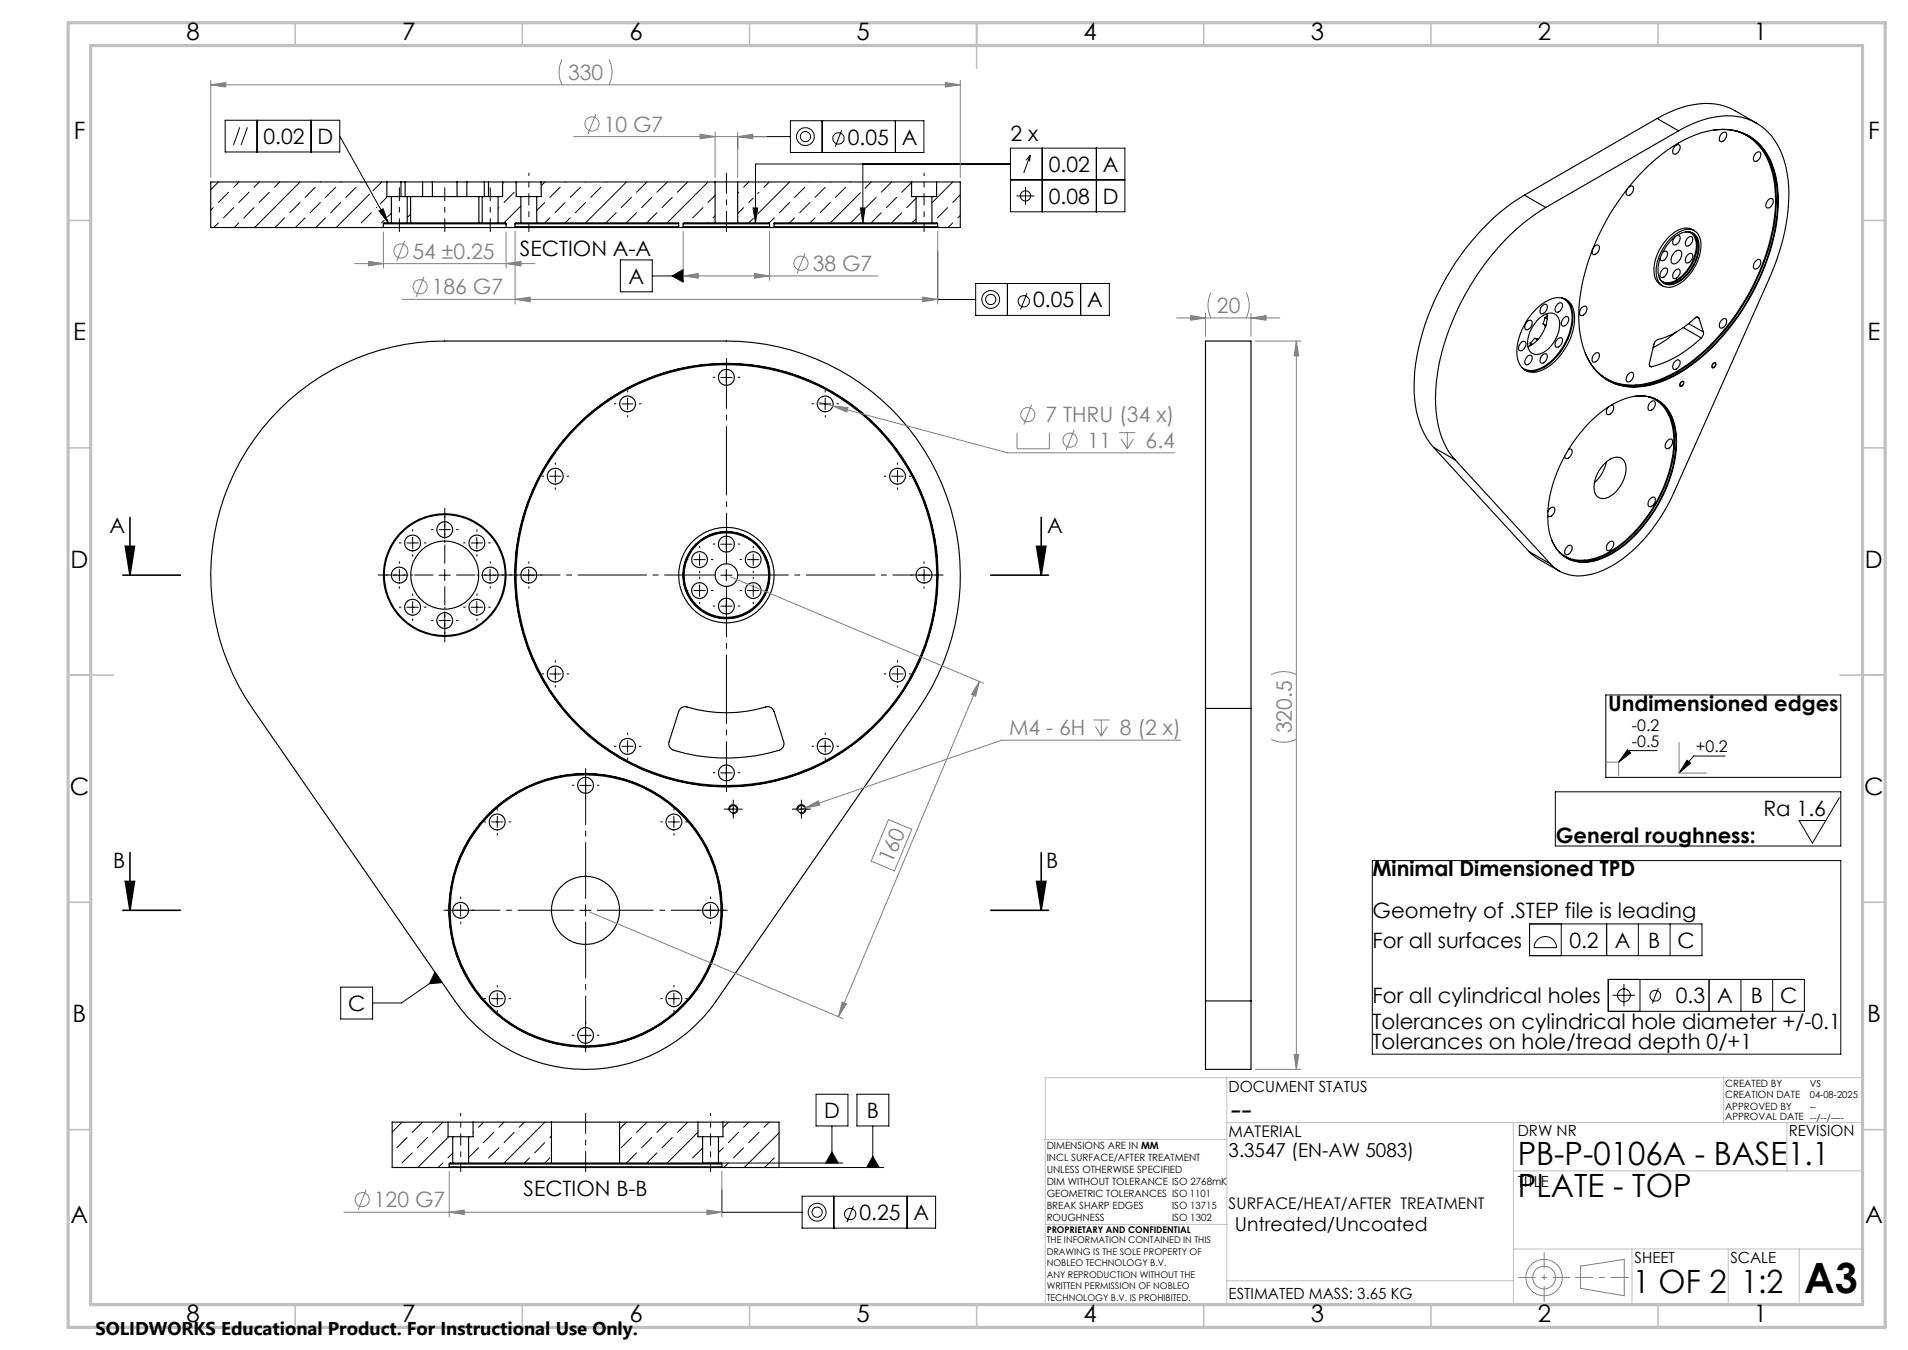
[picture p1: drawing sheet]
<svg xmlns="http://www.w3.org/2000/svg" width="420mm" height="297mm" viewBox="0 0 420 297" stroke-linecap="round" stroke-linejoin="round" font-family="sans-serif">
<g fill="none" stroke="#000" stroke-width=".22">
<path d="M49.6 26.5h25.2v6.9h-25.2zM52.8 28l-1.4 3.9M54.5 28l-1.4 3.9M56.6 26.5v6.9M68.5 26.5v6.9M74.8 29.9l10.7 19.1M174 26.6h29.4v6.9h-29.4zM174 30.1h-11.6v2.6M181 26.6v6.9M185.3 28.7l-1.4 3.5M189.9 36.1v12.9M197.1 26.6v6.9"/>
<path d="M222.4 32.6h25.2v14h-25.2zM222.4 39.6h25.2M222.4 36.1h-56.1v12.9M226.8 34.1l-.9 1.1M226.8 34.1l-.2 1.4M226.8 34.1l-1.4 4M229.4 32.6v14M241.3 32.6v14M47 45.7l-.6 .5M48.1 40l-1.7 1.7M48.1 49l-1 1.1M50.3 42.3l-2.2 2.3"/>
<path d="M51.4 45.7l-2.2 2.2M52.6 49l-1 1.1M52.6 40l-1.2 1.2M54.8 42.3l-2.2 2.3M55.9 45.7l-2.2 2.2M57.1 40l-1.2 1.2M59.3 42.3l-2.3 2.3M61.6 40l-1.2 1.2M62.7 47.9l-2.2 2.2M66 40l-9.9 10.1M66 44.6l-2.2 2.2M67.2 47.9l-2.2 2.2"/>
<path d="M69.4 41.2l-2.2 2.2M70.5 44.6l-2.2 2.2M70.6 40l-.1 .1M71.6 47.9l-2.1 2.2M73.9 41.2l-2.3 2.2M75 44.6l-2.2 2.2M75 40v.1M78.4 41.2l-2.3 2.2M79.5 40v.1M81.4 42.7l-7.4 7.4M81.7 46.8l-2.2 2.2M83 45.6l-.1 .1"/>
<path d="M83.4 46.4l.9-.5 1.2 3.1zM84 40l-1.9 2M84.6 48.5l-.6 .5M85.1 43.4l-1.4 1.4M86.1 46.9l-.8 .8M90.4 47.1l-.8 .8M109.8 45.7l-.2 .2M110.9 40l-.3 .4M113.2 42.3l-2.3 2.3M114.7 45.3l-3.8 3.7M119.9 44.6l-1.8 1.7M119.9 40l-.8 .8"/>
<path d="M121 47.9l-1.1 1.1M123.3 41.2l-2.3 2.2M124.4 44.6l-2.2 2.2M124.4 40v.1M125.5 47.9l-1.1 1.1M127.8 41.2l-2.3 2.2M128.9 40v.1M128.9 44.6l-2.3 2.2M132.3 41.2l-2.3 2.2M133.4 40v.1M135.6 46.8l-2.2 2.2M136.6 57.2h7v7h-7z"/>
<path d="M137.9 40l-9 9M139 43.4l-2.3 2.3M140.1 46.8l-2.2 2.2M142.4 40.1l-2.3 2.2M143.5 43.4l-2.2 2.3M144.6 46.8l-2.2 2.2M146.9 40.1l-2.3 2.2M148 43.4l-2.3 2.3M151.3 49h.1M151.3 40.1l-2.2 2.2M154.7 45.7l-2.2 2.2M155.8 49h.1"/>
<path d="M155.9 40l-9 9M157.4 43l-1.6 1.6M157.4 47.5l-.4 .4M162.6 42.3l-.2 .2M163.7 45.7l-1.3 1.3M164.9 40l-1.2 1.2M165.8 45.8h1l-.5 3.2zM165.8 48.1l-1 .9M165.8 43.6l-1 1M167.1 42.3l-.3 .3M169.3 40l-1.1 1.2M170.4 47.9l-1.1 1.2"/>
<path d="M173.8 44.6l-2.2 2.2M173.8 40l-7 7.1M174.9 47.9l-1.1 1.1M177.2 41.2l-2.3 2.2M178.3 40v.1M178.3 44.6l-2.3 2.2M179.4 47.9l-1.1 1.1M181.6 41.2l-2.2 2.2M182.8 44.6l-2.3 2.2M182.8 40v.1M186.2 41.2l-2.3 2.2M187.3 40v.1"/>
<path d="M189.4 45.8h1l-.5 3.2zM189.4 42.4l-6.6 6.6M189.4 46.9l-2.1 2.1M191.8 40l-1.4 1.4M192.9 43.4l-2.3 2.3M194 46.8l-2.2 2.2M196.3 40.1l-2.3 2.2M197.4 43.4l-2.3 2.3M198.5 46.8l-2.2 2.2M200.7 40.1l-2.2 2.2M201.6 48.2l-.9 .8M201.6 43.6l-2 2.1"/>
<path d="M205.2 49h.1M206.4 55.3v10.6h8.4M208.6 45.7l-2.3 2.2M209.7 40l-4.6 4.6M209.7 49l-1 1.1M211.4 42.9l-1.7 1.7M211.4 47.4l-.5 .5M223.8 43.1h3.9M225.7 41.1v3.9M143.6 60.7h6.8M148 60.7l2.4-1.4v2.8zM214.8 62.4h29.4v7h-29.4z"/>
<path d="M221.8 62.4v7M226.1 64.5l-1.5 3.6M237.9 62.4v7M377.2 79.9l.1-.1a.42 .42 0 0 1 .5 .3 .42 .42 0 0 1-.2 .5 .43 .43 0 0 1-.7 .3 .43 .43 0 0 1 0-.7zM136.9 88.9h2.5M138.1 87.6v2.5M158.6 83h2.5M159.9 81.8v2.5M180.4 88.9h2.5M181.6 87.6v2.5M370 84.1a.41 .41 0 0 1 .6-.2 .41 .41 0 0 1 0 .7l-.1 .1a.42 .42 0 0 1-.7 .3 .42 .42 0 0 1 .1-.7zM89.6 119.4h2.5"/>
<path d="M90.8 118.2v2.5M96.7 116.5h2.4M97.9 115.3v2.5M103.7 119.4h2.5M105 118.2v2.5M121 104.8h2.5M122.2 103.5v2.5M158.6 119.7h2.5M159.9 118.5v2.5M196.3 104.8h2.5M197.6 103.5v2.5M86.6 126.5h2.5"/>
<path d="M87.9 125.3v2.5M89.6 133.6h2.5M90.8 132.4v2.4M96.7 126.5h2.4M96.7 136.5h2.4M97.9 125.3v2.5M97.9 135.3v2.5M103.7 133.6h2.5M105 132.4v2.4M106.6 126.5h2.5M107.9 125.3v2.5M115.1 126.5h2.6"/>
<path d="M116.4 125.3v2.5M152.8 129.9h2.5M152.8 123.1h2.5M154 121.9v2.5M154 128.7v2.5M158.6 126.5h2.5M158.6 133.3h2.5M159.9 125.3v2.5M159.9 132.1v2.5M164.5 129.9h2.5M164.5 123.1h2.5M165.8 121.9v2.5"/>
<path d="M165.8 128.7v2.5M202.1 126.5h2.5M203.4 125.3v2.5M121 148.3h2.5M122.2 147v2.5M196.3 148.3h2.5M197.6 147v2.5M353.5 152.9h51.7v18.1h-51.7zM109.5 179.6v2.5M127.6 172.8h2.5M128.9 171.5v2.5M136.9 164.2h2.5"/>
<path d="M138.1 162.9v2.5M148.3 179.6v2.5M158.6 170h2.5M159.9 168.8v2.5M160.2 178h2.4M160.4 178.3a1 1 0 0 1 .9-1.3 1 1 0 0 1 1.1 1.1 1 1 0 0 1-1.3 .9M161.4 176.8v2.5M175.2 178h2.5M175.4 178.3a1 1 0 0 1 .9-1.3 1 1 0 0 1 1.1 1.1 1 1 0 0 1-1.3 .9M176.4 176.8v2.5M180.4 164.2h2.5M181.6 162.9v2.5"/>
<path d="M358.2 165l.8 .7-2.7 2zM364.7 165.1h-5.9l-2.5 2.6M371.4 167.2l.7 .7-2.5 2.2zM379.8 166.3h-7l-3.2 3.8M101.4 199v2.5M108.2 180.8h2.5M128.9 199v2.5M147.1 180.8h2.5M156.4 199v2.5M75 217.2h7v7h-7zM95.7 213.9l1.6 2.3-2.8 .2zM96.5 215l-8.1 5.7h-6.4"/>
<path d="M100.2 200.3h2.5M108.2 219.7h2.5M109.5 218.5v2.5M127.6 200.3h2.5M147.1 219.7h2.5M148.3 218.5v2.5M155.2 200.3h2.5M127.6 227.8h2.5M128.9 226.5v2.5M88.5 246.9l-2.2 2.2M89.6 250.3l-2.3 2.2M90.7 253.6l-2.2 2.3"/>
<path d="M93 246.9l-2.3 2.2M94.1 250.3l-2.2 2.2M97.5 255.9l-1.1 1M97.5 246.9l-2.3 2.2M98.8 250.1l-6.8 6.8M99.7 253.7l-1.1 1M103.3 250.1l-.1 .1M104.2 249.1l-.1 .1M105.3 252.5l-2.1 2.2M106.5 246.9l-1.2 1.1M108.7 249.1l-2.3 2.3M109.8 252.5l-2.2 2.2"/>
<path d="M110.9 246.9l-1.1 1.1M113.2 249.1l-2.3 2.3M115.4 246.9l-1.1 1.1M116.6 254.7l-1.2 1.2M119.9 251.4l-2.2 2.2M119.9 246.9l-9 9M121 254.7l-1.1 1.2M121.4 249.9l-.4 .4M137.9 246.9l-1.5 1.5M139 250.3l-2.3 2.2M140.1 253.6l-2.2 2.3M142.4 246.9l-2.3 2.2"/>
<path d="M143.5 250.3l-2.2 2.2M144.6 253.6l-2.2 2.3M146.9 246.9l-2.3 2.2M148 250.3l-2.3 2.2M151.3 255.9h.1M151.3 246.9l-2.2 2.2M153.6 249.1l-6.7 6.8M154.7 252.6l-2.2 2.1M154.7 255.9h30.8M159.2 252.5l-1 1.1M160.3 246.9l-1.1 1.1M160.3 255.9l-1 1"/>
<path d="M162.6 249.1l-2.3 2.3M163.7 252.5l-2.2 2.2M164.9 246.9l-1.2 1.1M167.1 249.1l-2.3 2.3M169.3 246.9l-1.1 1.1M170.4 254.7l-2.1 2.2M171.5 249.2l-7.7 7.7M171.5 256.9h23M179.6 240.7h7.1v7h-7.1zM183.1 253.4l1.4 2.5h-2.7zM183.1 247.7v8.2M188.6 240.7h7.1v7h-7.1z"/>
<path d="M192.1 254.4l1.4 2.5h-2.8zM192.1 247.7v9.2M158.9 261.7v5h17.7M176.6 263.2h29.4v7h-29.4zM183.6 263.2v7M187.9 265.3l-1.5 3.6M199.7 263.2v7"/>
<circle cx="177.3" cy="30.1" r="1.12"/>
<circle cx="177.3" cy="30" r="1.96"/>
<circle cx="184.6" cy="30.4" r="1.24"/>
<circle cx="225.7" cy="43.1" r="1.13"/>
<circle cx="218.1" cy="65.9" r="1.13"/>
<circle cx="218.1" cy="65.9" r="1.96"/>
<circle cx="225.4" cy="66.3" r="1.24"/>
<circle cx="179.8" cy="266.7" r="1.13"/>
<circle cx="179.9" cy="266.7" r="1.96"/>
<circle cx="187.1" cy="267.1" r="1.24"/>
</g>
<g fill="none" stroke="#808080" stroke-width=".22">
<path d="M46.4 18.7l3.3-.5v1zM46.4 17.7v21.3M46.4 18.7h165M123.7 13.1a6.4 6.4 0 0 0 0 5.6M134.1 13.1a6.1 6.1 0 0 1 0 5.6M208.1 18.2l3.3 .5-3.3 .5zM211.4 17.7v21.3M126.3 30.1h42.4M131.2 25l-1.8 4.5M154.1 29.5l3.3 .6-3.3 .4zM157.4 29v10M162.4 30.1l3.3-.6v1z"/>
<path d="M162.4 29v10M78 58h39.8M81.1 57.5l3.3 .5-3.3 .5zM84.4 51v8M89.1 53l-1.8 4.4M111.4 58l3.3-.5v1zM111.4 51v8M113.4 50.9v16M150.4 50.9v10.8M169.4 50.9v10.8M177.2 55.7l-1.8 4.4M206.4 50.9v16"/>
<path d="M88.5 65.9h117.9M93.3 60.9l-1.7 4.4M113.4 65.9l3.3-.5v1zM150.4 60.7l3.3-.5v1zM150.4 60.7h42.9M166.1 60.2l3.3 .5-3.3 .5zM203.1 65.4l3.3 .5-3.3 .5zM259 70h22.7M262.1 69.4l3.3 .6-3.3 .4zM265.4 68.9v5.1M266.6 64.4a6.4 6.4 0 0 0 0 5.6M274.3 64.4a6.1 6.1 0 0 1 0 5.6"/>
<path d="M275.4 70l3.3-.6v1zM275.4 68.9v5.1M276.4 75h10M285.4 75l.5 3.3h-1zM285.4 75v160.3M180 88.4l3.3 .9M183.3 89.3l3.4 .4-.3 1zM183.3 89.3l38.5 10.3h36.8M223.9 95.2v3.5h7.1v-3.5M227.1 89l-1.7 4.4M236.4 94.6l-1.7 4.5M246.3 95.2h3.6"/>
<path d="M246.8 96.6l1.3 2.1M248.1 95.2v3.5M249.5 96.6l-1.4 2.1M160.8 126.9l55.7 23.4M215.6 149.9l-.8 3.3-.9-.4zM215.6 149.9l-31 73.8M240.7 158.4h3.5M241.1 159.8l1.3 2.2M242.4 158.4v3.6M243.8 159.8l-1.4 2.2M279.8 148.4a6.1 6.1 0 0 1 5.6 0M177.2 177.8l2.9-1.6 .4 1z"/>
<path d="M177.2 177.8l-1.6 .5M259.9 162.8h-39.4l-43.3 15M279.8 162.6a6.1 6.1 0 0 0 5.6 0M353.6 167.7h2.7v2.9M369.6 163.4v6.7h6.1M195.6 180.3l5.1 2.2-3.8 9.1-5.1-2.2zM129.8 200.7l55.7 23.4M185.4 220.4l.9 .4-1.7 2.9zM276.4 235.3h10M284.9 232h1l-.5 3.3zM98.9 257.7v10M158.9 257.7v10"/>
<path d="M75.7 266.7h83.2M80.6 261.7l-1.8 4.4M98.9 266.7l3.3-.5v1zM155.6 266.2l3.3 .5-3.3 .5zM347.9 278.5l9.6-1.4v8l-9.6-1.7z"/>
<circle cx="130.3" cy="27.3" r="1.55"/>
<circle cx="88.2" cy="55.2" r="1.56"/>
<circle cx="176.3" cy="57.9" r="1.55"/>
<circle cx="92.5" cy="63.1" r="1.55"/>
<circle cx="226.2" cy="91.2" r="1.55"/>
<circle cx="235.5" cy="96.8" r="1.55"/>
<circle cx="79.7" cy="263.9" r="1.56"/>
<circle cx="339.9" cy="281" r="2.51"/>
<circle cx="339.9" cy="281.1" r="4"/>
</g>
<path d="M334.2 281h11.4" fill="none" stroke="#808080" stroke-width=".22" stroke-dasharray="15.2 1.3 1.3 1.3" stroke-dashoffset="11.4" stroke-linecap="butt"/>
<path d="M339.9 275.5v10.9" fill="none" stroke="#808080" stroke-width=".22" stroke-dasharray="15.2 1.3 1.3 1.3" stroke-dashoffset="11.7" stroke-linecap="butt"/>
<path d="M346.7 281h11.8" fill="none" stroke="#808080" stroke-width=".22" stroke-dasharray="15.2 1.3 1.3 1.3" stroke-dashoffset="11.2" stroke-linecap="butt"/>
<g fill="none" stroke="#c0c0c0" stroke-width=".22">
<path d="M270.1 237.1v49.9M379.4 237.1v9.9M410.1 237.1h-180v49.9M230 250.7h40M270.1 247h140M333.1 257.6h77M333.1 247v40M393.3 247v10.6M230.2 269.4h39.9M333.1 274.8h77M359.2 274.8v12.2M380.4 274.8v12.2"/>
<path d="M396 274.8v12.2M270.1 281.8h63"/>
</g>
<g fill="none" stroke="#c0c0c0" stroke-width=".35">
<path d="M65 5v5M115 5v5M165 5v5M215 5v10M265 5v5M315 5v5M365 5v5M15 48.5h5M410 48.5h5M15 98.5h5M410 98.5h5M15 148.5h10"/>
<path d="M405 148.5h10M15 198.5h5M410 198.5h5M15 248.5h5M410 248.5h5M65 287v5M115 287v5M165 287v5M215 287v5M265 287v5M315 287v5M365 287v5"/>
</g>
<path d="M15 5h400v287h-400zM20 10h390v277h-390z" fill="none" stroke="#c0c0c0" stroke-width=".7"/>
<g fill="#000">
<path d="M83.4 46.4l.9-.5 1.2 3.1zM189.4 45.8h1l-.5 3.2zM165.8 45.8h1l-.5 3.2zM148 60.7l2.4 1.4v-2.8zM183.1 253.4l1.4 2.5h-2.7zM192.1 254.4l1.4 2.5h-2.8z"/>
<path d="M228.2 120.2h2l-1 6.3zM27.6 120.2h2l-1 6.3z"/>
<path d="M371.4 167.2l.7 .7-2.5 2.2zM358.2 165l.8 .7-2.7 2z"/>
<path d="M228.2 193.9h2l-1 6.4zM27.6 193.9h2l-1 6.4z"/>
</g>
<g fill="none" stroke="#000" stroke-width=".25">
<path d="M362 37.3a29.1 29.1 0 0 1 15-8.7 11.3 11.3 0 0 1 13.1 7.6 29.3 29.3 0 0 1 0 17.4 49.7 49.7 0 0 1-19.3 27.8 20.2 20.2 0 0 1-12.3 3.7 11.5 11.5 0 0 1-10.1-8.9 31.3 31.3 0 0 1 .9-17.8 51.5 51.5 0 0 1 12.7-21.1zM364.8 26.1a19.8 19.8 0 0 1 14-3l2.1 .7 5.7 3.3M364.8 26.1l4.7 2.7M364.8 26.1l-29.2 16.8M368.8 32.1a.61 .61 0 0 1 .8-.2 .61 .61 0 0 1 .2 .8l-.5 .9a.69 .69 0 0 1-1 .2l-.1-.8zM369.5 28.8a19.7 19.7 0 0 1 14-3 13 13 0 0 1 9.3 9.7 35.2 35.2 0 0 1-1.3 20.5l-2 5.3-21.1 47.1a35.3 35.3 0 0 1-13.5 16.1 12.7 12.7 0 0 1-10.5 1.6 7.6 7.6 0 0 1-3.1-2M369.5 28.8l-29.2 16.8M377.2 28.6a11.2 11.2 0 0 1 12.8 7.6 28.4 28.4 0 0 1 0 17.3 49.4 49.4 0 0 1-19.3 27.8 20.2 20.2 0 0 1-12.2 3.7 11.1 11.1 0 0 1-9.6-7.4M379 29.3a.59 .59 0 0 1 .9-.2 .59 .59 0 0 1 .1 .8l-.5 1a.57 .57 0 0 1-.5 .3 .57 .57 0 0 1-.5-.3l.1-1zM381.8 28.7a11.9 11.9 0 0 1 8.4 9.4 33.6 33.6 0 0 1-2.2 19.9 48.9 48.9 0 0 1-17.7 23 18.8 18.8 0 0 1-13.4 3.5 10.8 10.8 0 0 1-5.6-3M384.8 29.8a14.2 14.2 0 0 1 6.1 11.3 42.5 42.5 0 0 1-6.8 25.2 42 42 0 0 1-17.5 16.9 14.5 14.5 0 0 1-12.5 .5l-.3-.2M386.5 33.7a.59 .59 0 0 1 .9-.3 .59 .59 0 0 1 .2 .9l-.6 .9a.57 .57 0 0 1-.5 .3 .57 .57 0 0 1-.5-.3l.1-.9z"/>
<path d="M84.4 49.2h27M84.4 50.1h27M84.4 49.2v.9M85.2 40h3.1M85.2 40h-38.8v10.1h38M85.2 40v3.2h.9M86.1 49h3.5M86.1 43.2h3.5M86.1 49h-1.5l-.2 .2M86.1 43.2v5.8M88.3 40h.9M88.3 40v3.2"/>
<path d="M89.2 40h3.8M89.2 40v3.2M89.6 43.2v5.8M89.6 43.2h.8M89.6 49h.8M90.4 43.2h15M90.4 49h15M90.4 43.2v5.8M93 40h2.2M93 40v3.2M95.2 40h5.4M95.2 40v3.2"/>
<path d="M100.6 40h2.2M100.6 40v3.2M102.8 40h3.8M102.8 40v3.2M105.4 43.2h.8M105.4 49h.8M105.4 43.2v5.8M106.2 49h3.4M106.2 43.2h3.4M106.2 43.2v5.8M106.6 40h.9M106.6 40v3.2"/>
<path d="M107.5 40h3.1M107.5 40v3.2M109.6 49h1.6l.2 .2M109.6 43.2v5.8M110.6 40v3.2h-1M110.6 40h3M111.4 50.1h1.9M111.4 49.2v.9M113.3 50.1h36.1M113.4 49.9h36M113.4 49.2h36M113.4 49.2v.7"/>
<path d="M113.4 49.9l-.1 .2M113.6 40h5.5M113.6 40v3.2h1.1M114.7 43.2h3.4M114.7 49h3.4M114.7 49h-1.1l-.2 .2M114.7 43.2v5.8M118.1 49h31.3v1.1M118.1 43.2v5.8M119.1 40v3.2h-1M119.1 40h38.3M149.4 50.1h.9"/>
<path d="M150.3 50.1h19.2M150.4 49.2h19M150.4 49.9h19M150.4 49.2v.7M150.4 49.9l-.1 .2M157.4 49h5M157.4 40h5M157.4 49h-6.8l-.2 .2M157.4 40v9M162.4 49h6.8l.2 .2M162.4 40h38.3M162.4 40v9"/>
<path d="M169.4 49.9l.1 .2M169.4 49.2v.7M169.5 50.1h.9M170.4 49.9h36M170.4 50.1h36.1M170.4 49.2h36M200.7 40h5.5M200.7 40v3.2h.9M201.6 43.2h3.5M201.6 49h3.5M201.6 49h-31.2v1.1M201.6 43.2v5.8"/>
<path d="M205.1 49h1.1l.2 .2M205.1 43.2v5.8M206.2 40v3.2h-1.1M206.2 40h5.2v10.1h-4.9M206.4 49.9l.1 .2M206.4 49.2v.7M335.6 42.9a51.7 51.7 0 0 0-18.9 21.4 45.6 45.6 0 0 0-5.3 23.5 18.5 18.5 0 0 0 4.2 10.7M335.6 42.9l4.7 2.7M340.3 45.6a52.8 52.8 0 0 0-20.5 24.9 40.2 40.2 0 0 0-3.3 22.9 16.7 16.7 0 0 0 3.8 7.8M350.6 54.7l.4-.5a.57 .57 0 0 1 .5-.3 .57 .57 0 0 1 .5 .3 1.5 1.5 0 0 1-1.2 1.8 .77 .77 0 0 1-.3-1M358.5 41.3a.61 .61 0 0 1 .8-.4 .61 .61 0 0 1 .3 .9l-.3 .6a.68 .68 0 0 1-.7 .6 .68 .68 0 0 1-.7-.6l.3-.9M366 59.3a.69 .69 0 0 1 .9-.2 1.46 1.46 0 0 1-1.1 2 .99 .99 0 0 1 0-1.6z"/>
<path d="M366 55.5a.62 .62 0 0 1 1 .1 1.56 1.56 0 0 1-1.2 1.8l-.4-.5M367.7 52.5a5 5 0 0 1 5.1-1.8 3.9 3.9 0 0 1 1.6 4.2 10.6 10.6 0 0 1-5.8 8.1 2.76 2.76 0 0 1-4-2.5 10.3 10.3 0 0 1 3.1-8zM367.8 52.9a4.7 4.7 0 0 1 4.4-1.8 3.1 3.1 0 0 1 1.8 3.6 9.2 9.2 0 0 1-5.9 7.9 2.55 2.55 0 0 1-3.1-2.7 9.7 9.7 0 0 1 2.8-7zM368.7 55.4a.83 .83 0 0 1 1.2-.3 .83 .83 0 0 1 .3 1.1 1.91 1.91 0 0 1-2 1.8 1.83 1.83 0 0 1 .5-2.6zM368.8 59.5a.6 .6 0 0 1 1 0 1.56 1.56 0 0 1-1.3 1.8 1.09 1.09 0 0 1 .3-1.8zM369.1 51.9a.57 .57 0 0 1 .7 .1 .57 .57 0 0 1 0 .7l-.5 .9a.69 .69 0 0 1-1 .2l-.1-.8 .6-.9M371.1 51a2.46 2.46 0 0 1 2.7 2.5 9.4 9.4 0 0 1-5.5 8.9 2.4 2.4 0 0 1-3.1-1.3M371.5 52.3a.57 .57 0 0 1 .6-.3 .57 .57 0 0 1 .5 .3 1.5 1.5 0 0 1-1.3 1.8 1.12 1.12 0 0 1 .2-1.8zM371.5 56.1a.57 .57 0 0 1 .6-.4 .57 .57 0 0 1 .5 .4 1.5 1.5 0 0 1-1.3 1.8 1.12 1.12 0 0 1 .2-1.8zM371.8 51a3.2 3.2 0 0 1 1.6 3.7 9.7 9.7 0 0 1-5 7.2 2.73 2.73 0 0 1-2.8-.2M372.4 51.2a4 4 0 0 1 1.1 4.3 9.2 9.2 0 0 1-5.6 6.8 2.57 2.57 0 0 1-1.8-.1M373 50.8a3.7 3.7 0 0 0-4.9 .7 10.4 10.4 0 0 0-3.9 9.1 3 3 0 0 0 1.8 2.3"/>
<path d="M386.5 57.4a.57 .57 0 0 1 .6-.3 .57 .57 0 0 1 .5 .3 1.5 1.5 0 0 1-1.3 1.8 .99 .99 0 0 1 0-1.6zM389.3 44a.64 .64 0 0 1 1 0 1.56 1.56 0 0 1-1.3 1.8 .96 .96 0 0 1 0-1.6zM334.8 75.4a.66 .66 0 0 1 1-.1 .66 .66 0 0 1-.1 1l-.3 .6a.64 .64 0 0 1-1.1 0l.1-.9zM336.2 78.4a.61 .61 0 0 1 .8-.2 .61 .61 0 0 1 .3 .8l-.6 1a.62 .62 0 0 1-1-.1v-.6zM336.2 70.7a.61 .61 0 0 1 .8-.2 .61 .61 0 0 1 .3 .8l-.6 .9a.65 .65 0 0 1-.9 .3 1.38 1.38 0 0 1 .4-1.8zM336.8 75.5v.6M336.8 75.5l.5 .3M338.2 67.9a6.7 6.7 0 0 1 5.9-2.3 3.9 3.9 0 0 1 2.5 4 13.7 13.7 0 0 1-7 11.8 3.6 3.6 0 0 1-5.6-2.9 13.4 13.4 0 0 1 4.2-10.6zM338.5 74.8l-.6-.4-1.1 1.1M338.7 74.5h-.6M338.8 70.1a2.97 2.97 0 0 1 3.7-.9 3.3 3.3 0 0 1 .6 3.6 7 7 0 0 1-4.6 5.2 2.01 2.01 0 0 1-2.2-2.4 7.5 7.5 0 0 1 2.5-5.5zM339.3 67.5l.2-.3a.57 .57 0 0 1 .6-.3 .57 .57 0 0 1 .5 .3 1.5 1.5 0 0 1-1.3 1.8 1.06 1.06 0 0 1 0-1.5z"/>
<path d="M339.5 78.1a.59 .59 0 0 1 .9-.2 .59 .59 0 0 1 .2 .8l-.3 .7a.72 .72 0 0 1-.6 .5 .72 .72 0 0 1-.7-.3l.1-.9zM339.9 71.4l.3 .6M340.1 69.8l-.4 1.5 .6 .3M340.1 69.8l.5 .3M340.5 69a7.5 7.5 0 0 1-4.2 7.3M340.6 69.5l-.5 .3M342.9 66.9a.61 .61 0 0 1 .8-.3 .61 .61 0 0 1 .2 .9l-.3 .7a.7 .7 0 0 1-.5 .5 .7 .7 0 0 1-.8-.3l.1-.9zM342.9 74.6a.61 .61 0 0 1 .8-.3 .61 .61 0 0 1 .2 .9l-.5 .9a.69 .69 0 0 1-1 .2l-.1-.8zM343.8 65.5a4.3 4.3 0 0 1 2.3 4.5 13.7 13.7 0 0 1-7 11 3.9 3.9 0 0 1-4.1-.1M344.2 70a.65 .65 0 0 1 1-.3 1.46 1.46 0 0 1-1.2 2.1 .99 .99 0 0 1 0-1.6zM344.6 65.8a5.7 5.7 0 0 1 1.4 6.1 13.2 13.2 0 0 1-7.5 9.6 3.9 3.9 0 0 1-2.9-.1M348.3 67.6a.59 .59 0 0 1 .8-.2 .59 .59 0 0 1 .2 .8l-.3 .7a.72 .72 0 0 1-.6 .5 .72 .72 0 0 1-.7-.3l.1-.9z"/>
<path d="M350.8 78.1a.92 .92 0 0 1 1.1-.4 1.46 1.46 0 0 1-1.1 2 1.06 1.06 0 0 1 0-1.6zM368.8 79.5a.66 .66 0 0 1 1-.1 .66 .66 0 0 1-.1 1l-.4 .6a.62 .62 0 0 1-1.1 0l.1-1zM368.9 73.1a26.9 26.9 0 0 1-5 3.4M370.5 72.1l4 2.3M371.7 71.2l3.3 1.9M373.5 69.7l.5 .3M374 70a.49 .49 0 0 0-.5-.3 .49 .49 0 0 0-.4 .3 19.1 19.1 0 0 1-8.4 4.8l-.4 .4-.2 .5-1 4.2a.47 .47 0 0 0 0 .6 .47 .47 0 0 0 .4 .2M374 70l1 3.1M374.5 74.4a25 25 0 0 1-11 6.3M375 73.1v.5l-.5 .8M379 70.4a.59 .59 0 0 1 .9-.3 .59 .59 0 0 1 .1 .9l-.2 .6a.72 .72 0 0 1-.6 .6 .72 .72 0 0 1-.7-.3l.1-.9zM61.6 90a51.5 51.5 0 0 1 36.3-15h62a51.5 51.5 0 0 1 42.3 80.9l-44.5 64.3a35 35 0 0 1-57.6 0l-44.5-64.3a51.5 51.5 0 0 1 6-65.9z"/>
<path d="M315.6 98.5l4.7 2.7M315.6 98.5l21 22.9M345.3 98.8a.58 .58 0 0 1 .7 .2 .58 .58 0 0 1 0 .7l-.5 .9a.62 .62 0 0 1-1 0l-.1-.2M349.8 93a18.5 18.5 0 0 1 10.1-5.8 7.5 7.5 0 0 1 8.7 6.1 23.7 23.7 0 0 1-2.2 15 29.6 29.6 0 0 1-12.6 14 9.3 9.3 0 0 1-9.1 .4 9.7 9.7 0 0 1-4-8.5 30.9 30.9 0 0 1 9.1-21.2zM354.8 89.1a.74 .74 0 0 1 .3 1.2l-.5 .6a.57 .57 0 0 1-.5 .3 .57 .57 0 0 1-.5-.3v-.6l.4-.8M358.3 82.5l.2-.3a.57 .57 0 0 1 .5-.3 .57 .57 0 0 1 .6 .3 1.5 1.5 0 0 1-1.3 1.8 .99 .99 0 0 1 0-1.5zM359.8 87.2a7.4 7.4 0 0 1 8.7 6.1 24.1 24.1 0 0 1-2.8 16.2 28.9 28.9 0 0 1-11.9 12.7 9.1 9.1 0 0 1-9.9-.1 8.3 8.3 0 0 1-2.3-3.3M362.7 87.2a8.1 8.1 0 0 1 5.5 7 26.9 26.9 0 0 1-4.4 17.6 26.4 26.4 0 0 1-11.4 10.6 8.3 8.3 0 0 1-9.3-1.1M363.1 88.8l.2-.3a.57 .57 0 0 1 .5-.3 .57 .57 0 0 1 .5 .3 1.5 1.5 0 0 1-1.2 1.8 1.06 1.06 0 0 1 0-1.5zM363.1 80.4l.4 .3M364.6 87.9a9.1 9.1 0 0 1 3.9 7.4 28.7 28.7 0 0 1-6.2 19 22.5 22.5 0 0 1-11.9 8.9 8 8 0 0 1-5.7-.6M367.1 96.9a.69 .69 0 0 1 1-.2 1.46 1.46 0 0 1-1.2 2 .99 .99 0 0 1 0-1.5z"/>
<path d="M369.9 84.3l.4-.3a.51 .51 0 0 1 .2 .6 .51 .51 0 0 1-.6 .2zM377.1 80l.3-.1a.51 .51 0 0 1 .1 .6 .51 .51 0 0 1-.6 .2zM320.3 101.2l21 22.9M340.7 112.6l.3-.5a.7 .7 0 0 1 .5-.5 .7 .7 0 0 1 .7 .3 1.56 1.56 0 0 1-1.2 1.8l-.3-.3M353.4 101.8a2.97 2.97 0 0 1 3.7-.8 3.8 3.8 0 0 1 .4 4.2 6.5 6.5 0 0 1-4.4 4.5 2.05 2.05 0 0 1-2.2-2.4 7.9 7.9 0 0 1 2.5-5.5zM353.6 101.6a8.6 8.6 0 0 1-2.6 4.6M354.2 119.3a.59 .59 0 0 1 .8-.2 .59 .59 0 0 1 .2 .8l-.3 .7a.72 .72 0 0 1-.5 .5 .72 .72 0 0 1-.8-.2l.1-1zM363.1 109.9l.2-.2a.57 .57 0 0 1 .5-.3 .57 .57 0 0 1 .5 .3 1.5 1.5 0 0 1-1.2 1.8 1.06 1.06 0 0 1 0-1.6zM336.6 121.4l1.9 1.5 4.7 2.7M336.6 121.4l4.7 2.7M345 120.3a.6 .6 0 0 1 1 0 1.56 1.56 0 0 1-1.2 1.8 1.09 1.09 0 0 1 .2-1.8zM149.9 155.8l.8-.3a32.4 32.4 0 0 0 18.4 0l.6 .1 .6 .6 2.2 7a1.51 1.51 0 0 1-1 1.9 39.9 39.9 0 0 1-23.5-.1l-.6-.7-.2-.8 2.2-7z"/>
<path d="M265.4 155.9v-80.9h10v80.9M265.4 155.9h10M265.4 155.9v64.3M275.4 155.9v64.3M265.4 220.2v15.1h10v-15.1M265.4 220.2h10M98.6 246.9h5.5M98.6 246.9v3.2h1.1M98.6 246.9h-12.3v10h12.5M98.8 256.9h60.2M98.9 256.7h60M98.9 256.1h60"/>
<path d="M98.9 256.1v.6M98.9 256.7l-.1 .2M99.7 255.9h-.6l-.2 .2M99.7 250.1h3.5M99.7 255.9h3.5M99.7 250.1v5.8M103.2 255.9h18.2M103.2 250.1v5.8M104.1 246.9v3.2h-.9M104.1 246.9h17.3M121.4 255.9h15M121.4 246.9h15"/>
<path d="M121.4 246.9v9M136.4 255.9h18.3M136.4 246.9v9M136.4 246.9h17.2M153.6 246.9h5.5M153.6 246.9v3.2h1.1M154.7 255.9h3.5M154.7 250.1h3.5M154.7 250.1v5.8M158.2 255.9h.5l.2 .2M158.2 250.1v5.8M158.9 256.7l.1 .2"/>
<path d="M158.9 256.1v.6M159.1 246.9v3.2h-.9M159.1 246.9h12.4v10h-12.5"/>
<circle cx="138.2" cy="88.8" r="1.74"/>
<circle cx="159.9" cy="83" r="1.76"/>
<circle cx="181.7" cy="88.8" r="1.74"/>
<circle cx="90.8" cy="119.5" r="1.76"/>
<circle cx="97.9" cy="116.5" r="1.75"/>
<circle cx="105" cy="119.5" r="1.76"/>
<circle cx="122.2" cy="104.8" r="1.76"/>
<circle cx="159.9" cy="119.7" r="1.76"/>
<circle cx="197.6" cy="104.8" r="1.76"/>
<circle cx="87.9" cy="126.5" r="1.76"/>
<circle cx="90.8" cy="133.6" r="1.76"/>
<circle cx="97.9" cy="136.5" r="1.75"/>
<circle cx="97.9" cy="126.5" r="13.5"/>
<circle cx="97.9" cy="126.5" r="7.5"/>
<circle cx="97.9" cy="126.5" r="13.3"/>
<circle cx="105" cy="133.6" r="1.76"/>
<circle cx="107.9" cy="126.5" r="1.76"/>
<circle cx="116.4" cy="126.5" r="1.76"/>
<circle cx="154" cy="129.9" r="1.75"/>
<circle cx="154" cy="123.1" r="1.75"/>
<circle cx="159.9" cy="126.5" r="9.6"/>
<circle cx="159.9" cy="126.5" r="46.6"/>
<circle cx="159.9" cy="126.5" r="9.3"/>
<circle cx="159.9" cy="126.5" r="2.5"/>
<circle cx="159.9" cy="126.5" r="10.5"/>
<circle cx="159.9" cy="126.5" r="9.5"/>
<circle cx="159.9" cy="126.5" r="46.5"/>
<circle cx="159.9" cy="126.5" r="46.3"/>
<circle cx="159.9" cy="133.3" r="1.75"/>
<circle cx="165.8" cy="123.1" r="1.75"/>
<circle cx="165.8" cy="129.9" r="1.75"/>
<circle cx="203.4" cy="126.5" r="1.76"/>
<circle cx="122.2" cy="148.3" r="1.76"/>
<circle cx="197.6" cy="148.3" r="1.76"/>
<circle cx="128.9" cy="172.8" r="1.75"/>
<circle cx="138.1" cy="164.2" r="1.75"/>
<circle cx="159.9" cy="170" r="1.75"/>
<circle cx="161.4" cy="178" r=".83"/>
<circle cx="176.4" cy="178" r=".82"/>
<circle cx="181.6" cy="164.2" r="1.75"/>
<circle cx="109.4" cy="180.8" r="1.76"/>
<circle cx="148.3" cy="180.8" r="1.75"/>
<circle cx="101.4" cy="200.3" r="1.75"/>
<circle cx="109.4" cy="219.7" r="1.76"/>
<circle cx="128.9" cy="200.3" r="30.1"/>
<circle cx="128.9" cy="200.3" r="30"/>
<circle cx="128.9" cy="200.3" r="7.5"/>
<circle cx="128.9" cy="200.3" r="29.8"/>
<circle cx="148.3" cy="219.7" r="1.75"/>
<circle cx="156.4" cy="200.3" r="1.75"/>
<circle cx="128.9" cy="227.8" r="1.74"/>
</g>
<path d="M28.6 113.8v12.7M229.2 113.8v12.7M27 126.5h12.7M27.6 120.2h2l-1 6.3zM218.1 126.5h12.7M228.2 120.2h2l-1 6.3zM27.6 193.9h2l-1 6.4zM28.6 187.6v12.7M228.2 193.9h2l-1 6.4zM229.2 187.6v12.7M27 200.3h12.7M218.1 200.3h12.7" fill="none" stroke="#000" stroke-width=".35"/>
<path d="M87.9 51v-9.8M97.9 41.2v9.8M107.9 51v-9.8" fill="none" stroke="#000" stroke-width=".22" stroke-dasharray="15.2 1.3 1.3 1.3" stroke-dashoffset="12.2" stroke-linecap="butt"/>
<path d="M159.9 38v13M128.9 244.9v13" fill="none" stroke="#000" stroke-width=".22" stroke-dasharray="15.2 1.3 1.3 1.3" stroke-dashoffset="10.6" stroke-linecap="butt"/>
<path d="M116.4 43.2v7.8M203.4 51v-7.8M101.4 257.9v-7.8M156.4 257.9v-7.8" fill="none" stroke="#000" stroke-width=".22" stroke-dasharray="15.2 1.3 1.3 1.3" stroke-dashoffset="13.2" stroke-linecap="butt"/>
<path d="M203.4 38v5.2M116.4 43.2v-5.2M101.4 250.1v-5.2M156.4 250.1v-5.2" fill="none" stroke="#000" stroke-width=".22" stroke-dasharray="15.2 1.3 1.3 1.3" stroke-dashoffset="14.5" stroke-linecap="butt"/>
<path d="M95.4 126.5h-12.2M97.9 124v-12.2M97.9 129v12.3M100.4 126.5h12.3" fill="none" stroke="#000" stroke-width=".22" stroke-dasharray="15.2 1.3 1.3 1.3" stroke-dashoffset="11" stroke-linecap="butt"/>
<path d="M157.4 126.5h-45.2M159.9 124v-45.2M159.9 129v45.3M162.4 126.5h45.3" fill="none" stroke="#000" stroke-width=".22" stroke-dasharray="15.2 1.3 1.3 1.3" stroke-dashoffset="4" stroke-linecap="butt"/>
<path d="M128.9 197.8v-28.8M126.4 200.3h-28.7M128.9 202.8v28.7M131.4 200.3h28.8" fill="none" stroke="#000" stroke-width=".22" stroke-dasharray="15.2 1.3 1.3 1.3" stroke-dashoffset="2.8" stroke-linecap="butt"/>
<g fill="none" stroke="#000" stroke-width=".22" stroke-dasharray="15.2 1.3 1.3 1.3" stroke-linecap="butt">
<path d="M135.7 88.8h-.5M138.2 86.3v-.5M138.2 91.3v.5M140.7 88.8h.5M157.4 83h-.5M159.9 80.5v-.5M159.9 85.5v.5M162.4 83h.5M179.2 88.8h-.5M181.7 86.3v-.5M181.7 91.3v.5M184.2 88.8h.5"/>
<path d="M88.3 119.4h-.5M90.8 116.9v-.5M93.3 119.4h.5M95.4 116.5h-.5M97.9 114v-.5M97.9 119v.5M100.4 116.5h.5M102.5 119.4h-.5M105 116.9v-.5M107.5 119.4h.5M119.7 104.8h-.5M122.2 102.3v-.5"/>
<path d="M122.2 107.3v.5M124.7 104.8h.5M157.4 119.7h-.5M159.9 117.2v-.5M162.4 119.7h.5M195.1 104.8h-.5M197.6 102.3v-.5M197.6 107.3v.5M200.1 104.8h.5M85.4 126.5h-.5M87.9 124v-.5M87.9 129v.5"/>
<path d="M88.3 133.6h-.5M90.4 126.5h.5M90.8 131.1v-.5M90.8 136.1v.5M90.8 121.9v.5M93.3 133.6h.5M95.4 136.5h-.5M97.9 134v-.5M97.9 139v.5M100.4 136.5h.5M102.5 133.6h-.5M105 121.9v.5"/>
<path d="M105 131.1v-.5M105 136.1v.5M105.4 126.5h-.5M107.5 133.6h.5M107.9 124v-.5M107.9 129v.5M110.4 126.5h.5M113.9 126.5h-.5M116.4 124v-.5M116.4 129v.5M118.9 126.5h.5M151.5 129.9h-.5"/>
<path d="M151.5 123.1h-.5M154 127.4v-.5M154 132.4v.5M154 120.6v-.5M154 125.6v.5M156.5 129.9h.5M156.5 123.1h.5M157.4 133.3h-.5M159.9 122.2v.5M159.9 130.8v-.5M159.9 135.8v.5M162.4 133.3h.5"/>
<path d="M163.3 123.1h-.5M163.3 129.9h-.5M165.8 120.6v-.5M165.8 125.6v.5M165.8 127.4v-.5M165.8 132.4v.5M168.3 123.1h.5M168.3 129.9h.5M200.9 126.5h-.5M203.4 124v-.5M203.4 129v.5M205.9 126.5h.5"/>
<path d="M119.7 148.3h-.5M122.2 145.8v-.5M122.2 150.8v.5M124.7 148.3h.5M195.1 148.3h-.5M197.6 145.8v-.5M197.6 150.8v.5M200.1 148.3h.5M109.5 178.3v-.5M126.4 172.8h-.5M128.9 170.3v-.5M128.9 175.3v.5"/>
<path d="M131.4 172.8h.5M135.7 164.2h-.5M138.2 161.7v-.5M138.2 166.7v.5M140.7 164.2h.5M148.4 178.3v-.5M157.4 170h-.5M159.9 167.5v-.5M159.9 172.5v.5M160.2 178h-.9M161.4 176.8v-.9M161.4 179.3v.8"/>
<path d="M162.4 170h.5M162.7 178h.8M175.2 178h-.9M176.4 176.8v-.9M176.4 179.3v.8M177.7 178h.8M179.2 164.2h-.5M181.7 161.7v-.5M181.7 166.7v.5M184.2 164.2h.5M101.4 197.8v-.5M107 180.8h-.5"/>
<path d="M109.5 183.3v.5M112 180.8h.5M145.9 180.8h-.5M148.4 183.3v.5M150.9 180.8h.5M156.4 197.8v-.5M98.9 200.3h-.5M101.4 202.8v.5M103.9 200.3h.5M107 219.7h-.5M109.5 217.2v-.5M112 219.7h.5"/>
<path d="M145.9 219.7h-.5M148.4 217.2v-.5M150.9 219.7h.5M153.9 200.3h-.5M156.4 202.8v.5M158.9 200.3h.5M109.5 222.2v.5M126.4 227.8h-.5M128.9 225.3v-.5M128.9 230.3v.5M131.4 227.8h.5M148.4 222.2v.5"/>
</g>
<g fill="#808080">
<path d="M183.3 89.3l3.1 1.4 .3-1zM177.2 177.8l3.3-.6-.4-1z"/>
<path d="M98.9 266.7l3.3-.5v1zM155.6 266.2l3.3 .5-3.3 .5z"/>
<path d="M215.6 149.9l-.8 3.3-.9-.4zM185.4 220.4l.9 .4-1.7 2.9z"/>
<path d="M284.9 232h1l-.5 3.3zM285.4 75l.5 3.3h-1z"/>
<path d="M262.1 69.4l3.3 .6-3.3 .4zM275.4 70l3.3-.6v1z"/>
</g>
<path d="M95.7 213.9l1.6 2.3-2.8 .2z" fill="#000"/>
<g fill="#808080">
<path d="M162.4 30.1l3.3-.6v1zM154.1 29.5l3.3 .6-3.3 .4z"/>
<path d="M150.4 60.7l3.3-.5v1zM166.1 60.2l3.3 .5-3.3 .5zM113.4 65.9l3.3-.5v1zM203.1 65.4l3.3 .5-3.3 .5zM46.4 18.7l3.3-.5v1zM208.1 18.2l3.3 .5-3.3 .5z"/>
<path d="M81.1 57.5l3.3 .5-3.3 .5zM111.4 58l3.3-.5v1z"/>
</g>
<g fill="none" stroke="#000" stroke-width=".22">
<path d="M342.4 174.2h62.8v11.9h-62.8zM404.9 175.5l-5.9 10-3-5h5.9M302.1 189.3h103.1v42.6h-103.1zM336.7 203.3h37.9v7h-37.9zM338.3 206.8a2.45 2.45 0 0 1 2.8-.6 2.45 2.45 0 0 1 1.5 2.3h-4.9a2.48 2.48 0 0 1 .6-1.7zM343.7 203.3v7M353.7 203.3v7M354 215.5h43.2v7h-43.2zM355 219h4.9M357.5 216.5v4.9M360.6 203.3v7M361 215.5v7"/>
<path d="M365.1 217.4l-1.4 3.3M367.6 203.3v7M376.2 215.5v7M383.2 215.5v7M390.2 215.5v7"/>
<circle cx="357.5" cy="219" r="1.41"/>
<circle cx="364.4" cy="219.1" r="1.19"/>
</g>
<text font-size="9.2" x="397.2" y="284.5">A3</text>
<text font-size="7.3" x="270.4" y="246.3">--</text>
<g font-size="7.1">
<text x="334.1" y="256.2">PB-P-0106A - BASE</text>
<text x="393.6" y="256.2">1.1</text>
<text x="334.1" y="263.3">PLATE - TOP</text>
<text x="359.4" y="284.5">1 OF 2</text>
<text x="383.3" y="284.5">1:2</text>
</g>
<g font-size="5.3">
<text x="41" y="8.9">8</text>
<text x="88.5" y="8.9">7</text>
<text x="138.5" y="8.9">6</text>
<text x="188.5" y="8.9">5</text>
<text x="238.5" y="8.9">4</text>
<text x="288.5" y="8.9">3</text>
<text x="338.5" y="8.9">2</text>
<text x="386" y="8.9">1</text>
<text x="16.2" y="30.7">F</text>
<text x="411.2" y="30.7">F</text>
<text x="16.1" y="74.9">E</text>
<text x="411.1" y="74.9">E</text>
<text x="15.5" y="124.9">D</text>
<text x="410.5" y="124.9">D</text>
<text x="15.4" y="174.9">C</text>
<text x="410.4" y="174.9">C</text>
<text x="16" y="224.9">B</text>
<text x="411" y="224.9">B</text>
<text x="15.5" y="269.2">A</text>
<text x="410.5" y="269.2">A</text>
<text x="41" y="290.9">8</text>
<text x="88.5" y="290.9">7</text>
<text x="138.5" y="290.9">6</text>
<text x="188.5" y="290.9">5</text>
<text x="238.5" y="290.9">4</text>
<text x="288.5" y="290.9">3</text>
<text x="338.5" y="290.9">2</text>
<text x="386" y="290.9">1</text>
</g>
<g font-size="4.7" fill="#808080">
<text x="125" y="17.6">330</text>
<text x="132.9" y="29">10 G7</text>
<text x="90.8" y="56.9">54 ±0.25</text>
<text x="178.9" y="59.6">38 G7</text>
<text x="95.1" y="64.8">186 G7</text>
<text x="267.9" y="68.9">20</text>
<text x="230.1" y="92.9">7 THRU (34 x)</text>
<text x="239.4" y="98.5">11</text>
<text x="252.2" y="98.5">6.4</text>
<text x="222.1" y="161.8">M4 - 6H</text>
<text x="246.5" y="161.8">8 (2 x)</text>
<text x="284.4" y="161.3" transform="rotate(-90 284.4 161.3)">320.5</text>
<text x="196.4" y="190.2" transform="rotate(-67 196.4 190.2)">160</text>
<text x="82.3" y="265.6">120 G7</text>
</g>
<g font-size="4.7">
<text x="58" y="31.7">0.02</text>
<text x="69.9" y="31.7">D</text>
<text x="186.6" y="31.8">0.05</text>
<text x="198.5" y="31.8">A</text>
<text x="222.4" y="31.1">2 x</text>
<text x="230.9" y="37.8">0.02</text>
<text x="242.8" y="37.8">A</text>
<text x="230.9" y="44.8">0.08</text>
<text x="242.8" y="44.8">D</text>
<text x="114.5" y="56.3">SECTION A-A</text>
<text x="138.4" y="62.4">A</text>
<text x="227.4" y="67.6">0.05</text>
<text x="239.3" y="67.6">A</text>
<text x="24.1" y="117.3">A</text>
<text x="230.5" y="117.3">A</text>
<text x="354" y="156.4">Undimensioned edges</text>
<text x="388.2" y="179.5">Ra 1.6</text>
<text x="342.5" y="185.5">General roughness:</text>
<text x="24.9" y="191">B</text>
<text x="230.3" y="191">B</text>
<text x="302.1" y="192.8">Minimal Dimensioned TPD</text>
<text x="302.1" y="201.9">Geometry of .STEP file is leading</text>
<text x="302.1" y="208.5">For all surfaces</text>
<text x="345.5" y="208.5">0.2</text>
<text x="355.4" y="208.5">A</text>
<text x="362.8" y="208.5">B</text>
<text x="369.3" y="208.5">C</text>
<text x="302.1" y="220.7">For all cylindrical holes</text>
<text x="368.9" y="220.7">0.3</text>
<text x="378" y="220.7">A</text>
<text x="385.4" y="220.7">B</text>
<text x="391.8" y="220.7">C</text>
<text x="76.6" y="222.4">C</text>
<text x="302.1" y="226.3">Tolerances on cylindrical hole diameter +/-0.1</text>
<text x="302.1" y="230.9">Tolerances on hole/tread depth 0/+1</text>
<text x="181.4" y="246">D</text>
<text x="190.8" y="246">B</text>
<text x="115.2" y="263.1">SECTION B-B</text>
<text x="189.2" y="268.4">0.25</text>
<text x="201.1" y="268.4">A</text>
</g>
<g font-size="4.2">
<text x="270.4" y="254.6">3.3547 (EN-AW 5083)</text>
<text x="271.8" y="270.8">Untreated/Uncoated</text>
</g>
<text font-size="4.1" x="21" y="293.7">SOLIDWORKS Educational Product. For Instructional Use Only.</text>
<g font-size="3.5">
<text x="359.2" y="160.9">-0.2</text>
<text x="359.2" y="164.3">-0.5</text>
<text x="373.3" y="165.5">+0.2</text>
<text x="270.4" y="250.1">MATERIAL</text>
<text x="270.4" y="266">SURFACE/HEAT/AFTER TREATMENT</text>
</g>
<g font-size="3.4">
<text x="270.4" y="240.2">DOCUMENT STATUS</text>
<text x="334.1" y="250">DRW NR</text>
<text x="393.7" y="250">REVISION</text>
<text x="334.1" y="261.1">TITLE</text>
<text x="359.8" y="277.9">SHEET</text>
<text x="380.9" y="277.9">SCALE</text>
<text x="270.4" y="285.7">ESTIMATED MASS: 3.65 KG</text>
</g>
<g font-size="2.2">
<text x="379.7" y="239.1">CREATED BY</text>
<text x="379.7" y="244.2">APPROVED BY</text>
<text x="379.7" y="241.6">CREATION DATE</text>
<text x="379.7" y="246.5">APPROVAL DATE --/--/----</text>
<text x="230.4" y="252.7">DIMENSIONS ARE IN MM</text>
<text x="230.4" y="255.4">INCL SURFACE/AFTER TREATMENT</text>
<text x="230.4" y="258">UNLESS OTHERWISE SPECIFIED</text>
<text x="230.4" y="260.7">DIM WITHOUT TOLERANCE ISO 2768mK</text>
<text x="230.4" y="263.3">GEOMETRIC TOLERANCES ISO 1101</text>
<text x="230.4" y="266">BREAK SHARP EDGES</text>
<text x="230.4" y="268.6">ROUGHNESS</text>
<text x="258" y="266">ISO 13715</text>
<text x="258" y="268.7">ISO 1302</text>
</g>
<g font-size="2.1">
<text x="398.4" y="239.1">VS</text>
<text x="398.4" y="244.2">--</text>
<text x="398.4" y="241.7">04-08-2025</text>
</g>
<g font-size="2">
<text x="230.4" y="271.3">PROPRIETARY AND CONFIDENTIAL</text>
<text x="230.4" y="273.5">THE INFORMATION CONTAINED IN THIS</text>
<text x="230.4" y="276.1">DRAWING IS THE SOLE PROPERTY OF</text>
<text x="230.4" y="278.6">NOBLEO TECHNOLOGY B.V.</text>
<text x="230.4" y="281.1">ANY REPRODUCTION WITHOUT THE</text>
<text x="230.4" y="283.6">WRITTEN PERMISSION OF NOBLEO</text>
<text x="230.4" y="286.2">TECHNOLOGY B.V. IS PROHIBITED.</text>
</g>
</svg>
